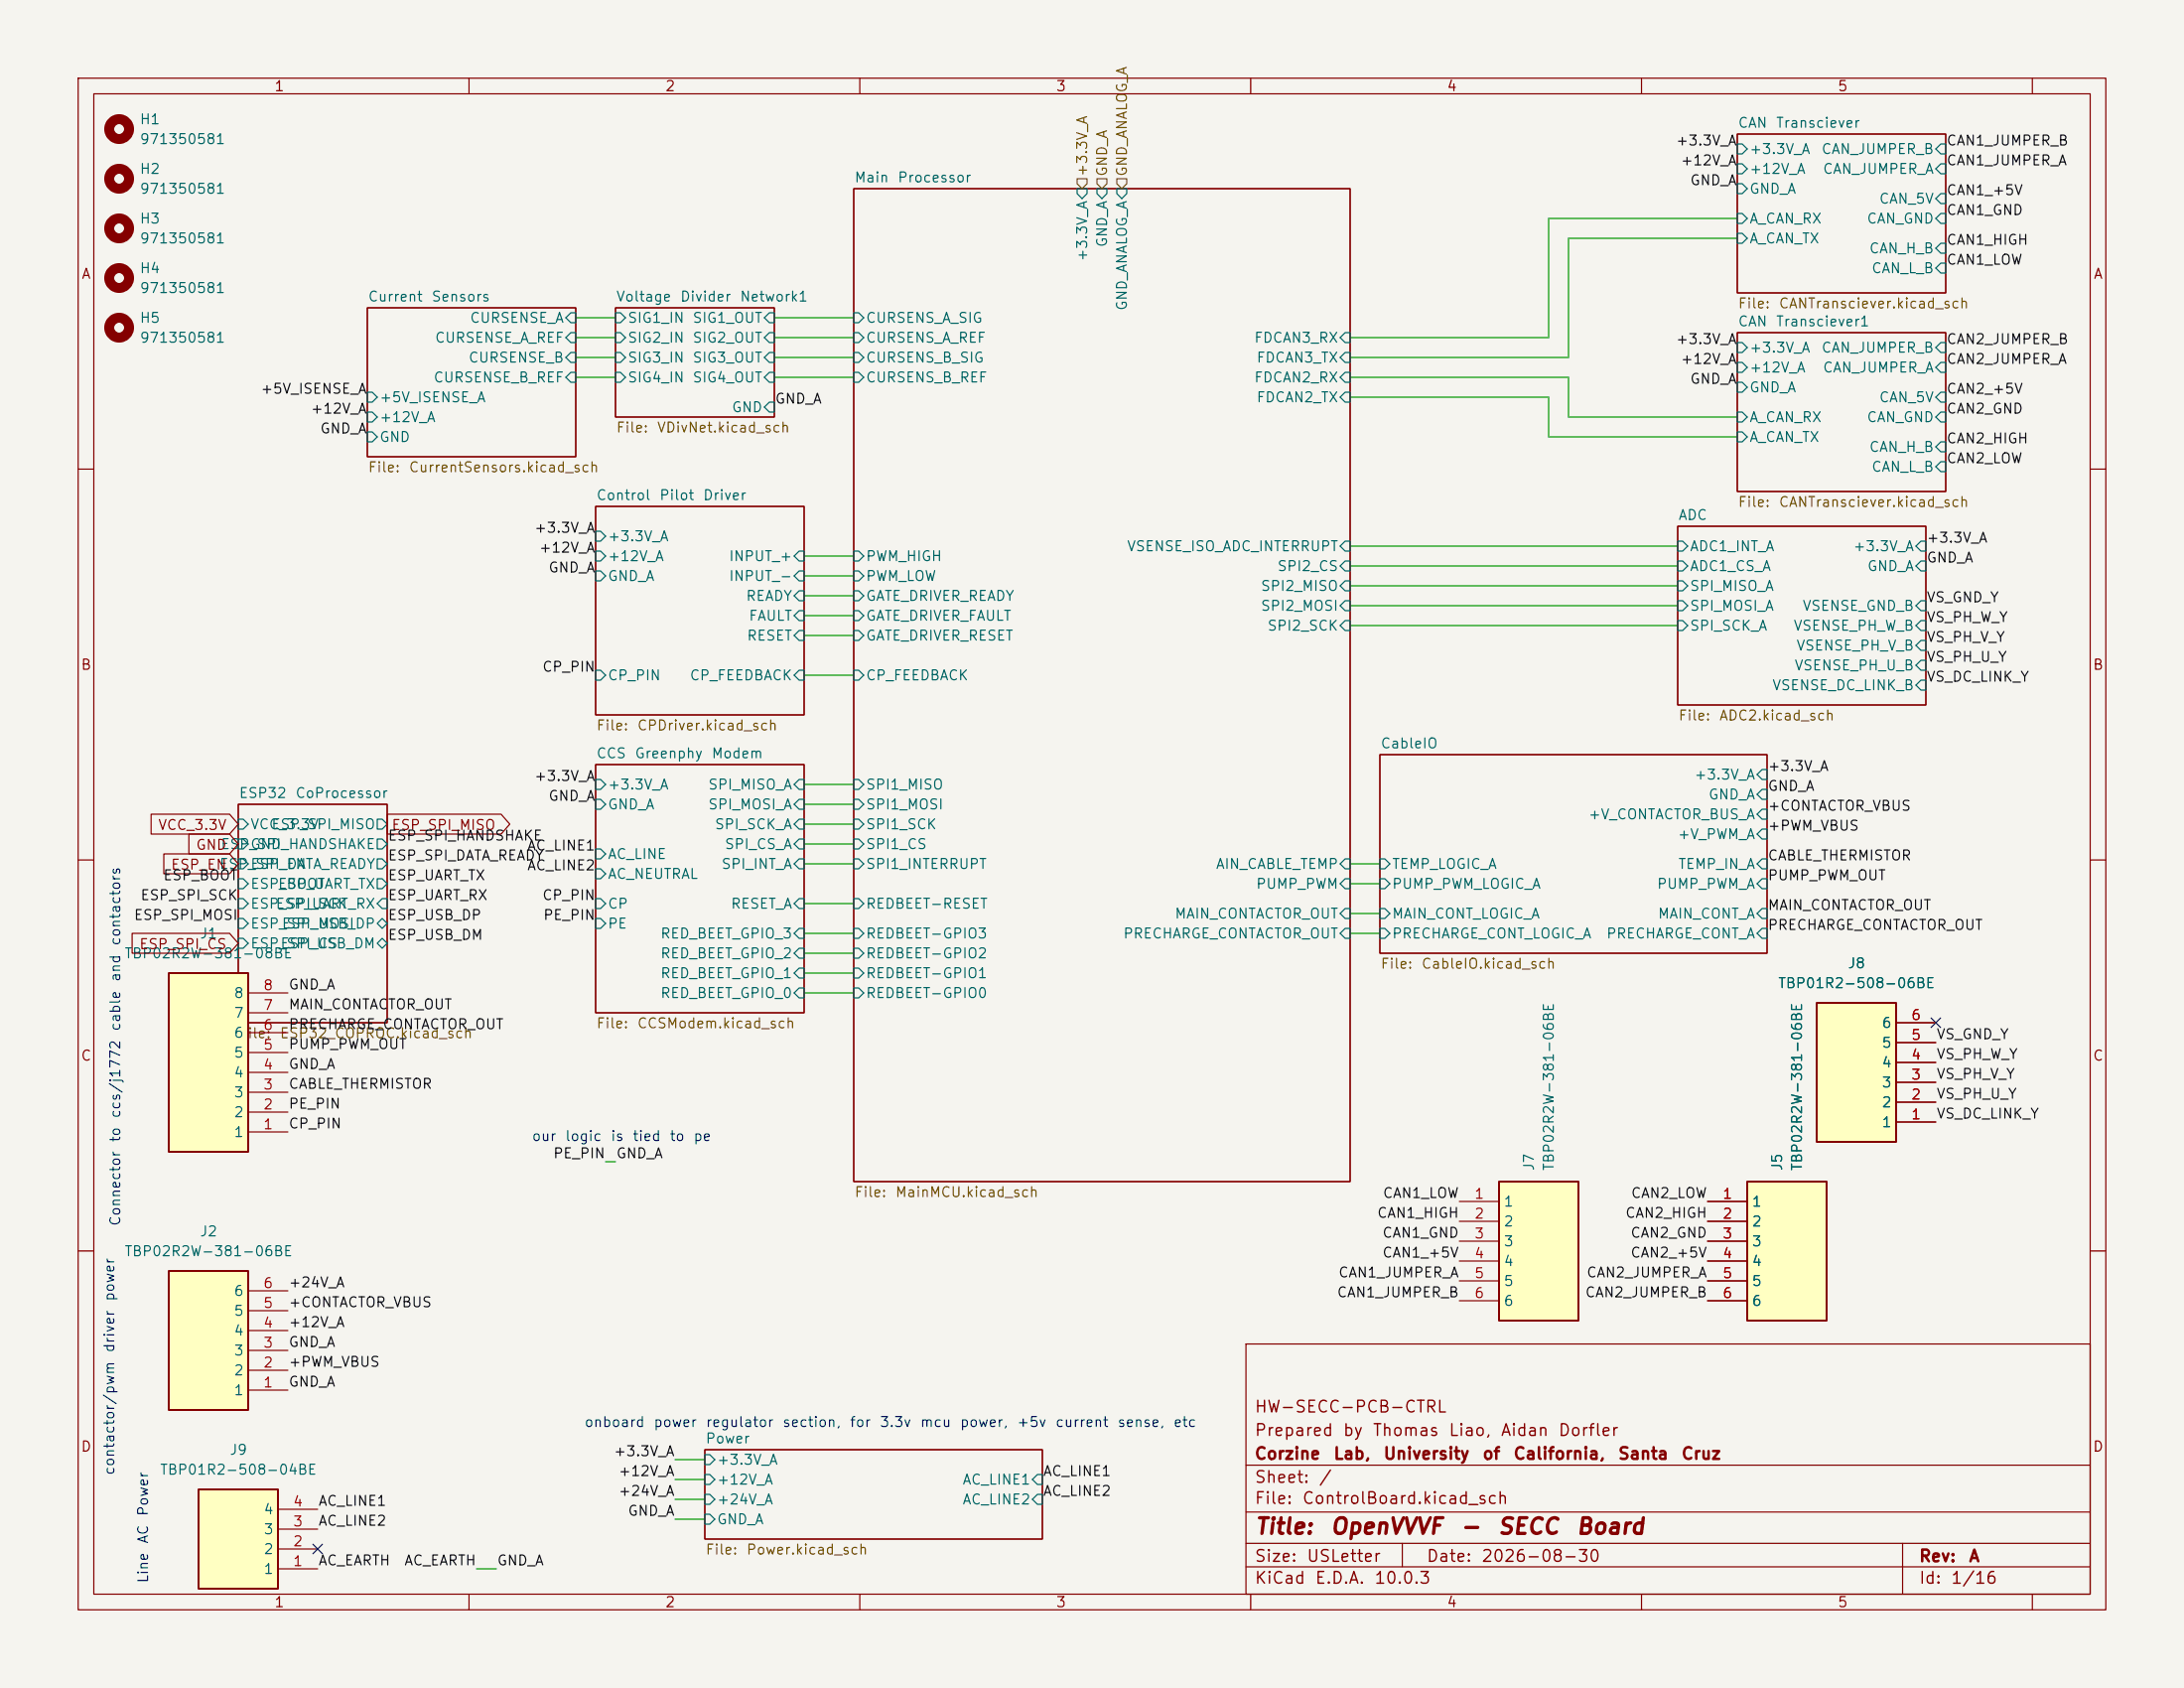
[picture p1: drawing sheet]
<svg xmlns="http://www.w3.org/2000/svg" width="279mm" height="216mm" viewBox="0 0 279 216" stroke-linecap="round" stroke-linejoin="round" font-family="sans-serif">
<path d="M0 0h279.4v215.9h-279.4z" fill="#f5f4ef" stroke="#f5f4ef" stroke-width=".13"/>
<g fill="none" stroke="#840000" stroke-width=".15">
<path d="M10 10h259.4v195.9h-259.4zM12 12h255.4v191.9h-255.4zM60 10v2M110 10v2M160 10v2M210 10v2M222.2 17.1h26.7v20.4h-26.7zM260 10v2M47 39.4h26.7v19h-26.7zM78.7 39.4h20.4v13.9h-20.4zM109.2 24.1h63.5v127h-63.5zM222.2 42.5h26.7v20.4h-26.7z"/>
<path d="M10 60h2M76.2 64.8h26.7v26.6h-26.7zM214.6 67.3h31.8v22.9h-31.8zM267.4 60h2M76.2 97.8h26.7v31.7h-26.7zM176.5 96.5h49.6v25.4h-49.6zM10 110h2M30.5 102.9h19v27.9h-19zM267.4 110h2M10 160h2M159.4 171.9h108v32h-108zM267.4 160h2"/>
<path d="M90.2 185.4h43.1v11.5h-43.1zM159.4 197.4h108M159.4 193.4h108M159.4 187.4h108M179.4 197.4v3M243.4 197.4v6.5M60 203.9v2M110 203.9v2M159.4 200.4h108M160 203.9v2M210 203.9v2M260 203.9v2"/>
</g>
<g fill="none" stroke="#006464" stroke-width=".15">
<path d="M222.2 18.4h.7l.6 .7-.6 .6h-.7zM247.6 19.1l.7-.7h.6v1.3h-.6zM137.8 24.1h1.3v.7l-.7 .6-.6-.6zM140.3 24.1h1.3v.7l-.6 .6-.7-.6zM142.9 24.1h1.2v.7l-.6 .6-.6-.6zM222.2 21h.7l.6 .6-.6 .6h-.7zM222.2 23.5h.7l.6 .6-.6 .7h-.7zM222.2 27.3h.7l.6 .6-.6 .7h-.7zM222.2 29.8h.7l.6 .7-.6 .6h-.7zM247.6 31.8l.7-.7h.6v1.3h-.6zM247.6 21.6l.7-.6h.6v1.2h-.6zM247.6 34.3l.7-.6h.6v1.2h-.6z"/>
<path d="M248.3 24.8h.6v1.2h-.6l-.7-.6zM248.3 27.3h.6v1.3h-.6l-.7-.7zM47 55.2h.6l.7 .7-.7 .6h-.6zM47 52.7h.6l.7 .6-.7 .7h-.6zM47 50.2h.6l.7 .6-.7 .6h-.6zM73 40h.7v1.3h-.7l-.6-.7zM73 42.5h.7v1.3h-.7l-.6-.6zM73 45.1h.7v1.3h-.7l-.6-.7zM73 47.6h.7v1.3h-.7l-.6-.6zM78.7 40h.7l.6 .6-.6 .7h-.7zM78.7 42.5h.7l.6 .7-.6 .6h-.7zM78.7 45.1h.7l.6 .6-.6 .7h-.7z"/>
<path d="M78.7 47.6h.7l.6 .7-.6 .6h-.7zM97.8 52.1l.6-.7h.7v1.3h-.7zM97.8 45.7l.6-.6h.7v1.3h-.7zM98.4 40h.7v1.3h-.7l-.6-.7zM98.4 42.5h.7v1.3h-.7l-.6-.6zM98.4 47.6h.7v1.3h-.7l-.6-.6zM109.2 42.5h.7l.6 .7-.6 .6h-.7zM109.2 40h.7l.6 .6-.6 .7h-.7zM109.2 47.6h.7l.6 .7-.6 .6h-.7zM109.2 45.1h.7l.6 .6-.6 .7h-.7zM172.1 47.6h.6v1.3h-.6l-.7-.6zM172.1 50.2h.6v1.2h-.6l-.7-.6z"/>
<path d="M172.1 42.5h.6v1.3h-.6l-.7-.6zM172.1 45.1h.6v1.3h-.6l-.7-.7zM222.2 43.8h.7l.6 .7-.6 .6h-.7zM222.2 46.4h.7l.6 .6-.6 .6h-.7zM222.2 48.9h.7l.6 .6-.6 .7h-.7zM222.2 52.7h.7l.6 .6-.6 .7h-.7zM222.2 55.2h.7l.6 .7-.6 .6h-.7zM247.6 53.3l.7-.6h.6v1.3h-.6zM247.6 57.2l.7-.7h.6v1.3h-.6zM247.6 44.5l.7-.7h.6v1.3h-.6zM248.3 50.2h.6v1.2h-.6l-.7-.6zM248.3 46.4h.6v1.2h-.6l-.7-.6z"/>
<path d="M248.3 59.1h.6v1.2h-.6l-.7-.6zM76.2 67.9h.6l.7 .7-.7 .6h-.6zM76.2 70.5h.6l.7 .6-.7 .7h-.6zM76.2 73h.6l.7 .7-.7 .6h-.6zM101.6 71.1l.6-.6h.7v1.3h-.7zM101.6 76.2l.6-.6h.7v1.2h-.7zM102.2 78.1h.7v1.3h-.7l-.6-.7zM102.2 73h.7v1.3h-.7l-.6-.6zM109.2 78.1h.7l.6 .6-.6 .7h-.7zM109.2 75.6h.7l.6 .6-.6 .6h-.7zM109.2 70.5h.7l.6 .6-.6 .7h-.7zM109.2 73h.7l.6 .7-.6 .6h-.7z"/>
<path d="M172.1 74.3h.6v1.3h-.6l-.7-.7zM172.1 76.8h.6v1.3h-.6l-.7-.6zM172.1 79.4h.6v1.2h-.6l-.7-.6zM172.1 69.2h.6v1.3h-.6l-.7-.6zM172.1 71.8h.6v1.2h-.6l-.7-.6zM214.6 79.4h.7l.6 .6-.6 .6h-.7zM214.6 71.8h.7l.6 .6-.6 .6h-.7zM214.6 69.2h.7l.6 .7-.6 .6h-.7zM214.6 74.3h.7l.6 .6-.6 .7h-.7zM214.6 76.8h.7l.6 .7-.6 .6h-.7zM245.7 69.2h.7v1.3h-.7l-.6-.6zM245.7 71.8h.7v1.2h-.7l-.6-.6z"/>
<path d="M245.7 76.8h.7v1.3h-.7l-.6-.6zM245.7 79.4h.7v1.2h-.7l-.6-.6zM76.2 99.7h.6l.7 .6-.7 .7h-.6zM76.2 85.7h.6l.7 .7-.7 .6h-.6zM102.2 85.7h.7v1.3h-.7l-.6-.6zM102.2 80.6h.7v1.3h-.7l-.6-.6zM109.2 80.6h.7l.6 .7-.6 .6h-.7zM109.2 85.7h.7l.6 .7-.6 .6h-.7zM109.2 99.7h.7l.6 .6-.6 .7h-.7zM225.4 98.4h.7v1.3h-.7l-.6-.6zM245.7 87h.7v1.3h-.7l-.6-.7zM245.7 84.5h.7v1.2h-.7l-.6-.6z"/>
<path d="M245.7 81.9h.7v1.3h-.7l-.6-.6zM30.5 104.8h.6l.6 .6-.6 .6h-.6zM30.5 107.3h.6l.6 .7-.6 .6h-.6zM30.5 109.9h.6l.6 .6-.6 .6h-.6zM30.5 112.4h.6l.6 .6-.6 .7h-.6zM30.5 114.9h.6l.6 .7-.6 .6h-.6zM30.5 117.5h.6l.6 .6-.6 .6h-.6zM48.3 104.8h.6l.6 .6-.6 .6h-.6zM48.3 107.3h.6l.6 .7-.6 .6h-.6zM48.3 109.9h.6l.6 .6-.6 .6h-.6zM48.3 112.4h.6l.6 .6-.6 .7h-.6zM48.3 118.1l.6-.6 .6 .6-.6 .6z"/>
<path d="M48.9 114.9h.6v1.3h-.6l-.6-.6zM76.2 108.6h.6l.7 .6-.7 .7h-.6zM76.2 111.1h.6l.7 .7-.7 .6h-.6zM76.2 114.9h.6l.7 .7-.7 .6h-.6zM76.2 102.2h.6l.7 .7-.7 .6h-.6zM76.2 117.5h.6l.7 .6-.7 .6h-.6zM101.6 110.5l.6-.6h.7v1.2h-.7zM101.6 100.3l.6-.6h.7v1.3h-.7zM102.2 118.7h.7v1.3h-.7l-.6-.6zM102.2 114.9h.7v1.3h-.7l-.6-.6zM102.2 107.3h.7v1.3h-.7l-.6-.6zM102.2 102.2h.7v1.3h-.7l-.6-.6z"/>
<path d="M102.2 104.8h.7v1.2h-.7l-.6-.6zM109.2 102.2h.7l.6 .7-.6 .6h-.7zM109.2 104.8h.7l.6 .6-.6 .6h-.7zM109.2 107.3h.7l.6 .7-.6 .6h-.7zM109.2 109.9h.7l.6 .6-.6 .6h-.7zM109.2 118.7h.7l.6 .7-.6 .6h-.7zM109.2 114.9h.7l.6 .7-.6 .6h-.7zM172.1 109.9h.6v1.2h-.6l-.7-.6zM172.1 116.2h.6v1.3h-.6l-.7-.7zM172.1 118.7h.6v1.3h-.6l-.7-.6zM172.1 112.4h.6v1.3h-.6l-.7-.7zM176.5 116.2h.7l.6 .6-.6 .7h-.7z"/>
<path d="M176.5 118.7h.7l.6 .7-.6 .6h-.7zM176.5 112.4h.7l.6 .6-.6 .7h-.7zM176.5 109.9h.7l.6 .6-.6 .6h-.7zM225.4 103.5h.7v1.3h-.7l-.6-.7zM225.4 106h.7v1.3h-.7l-.6-.6zM225.4 101h.7v1.2h-.7l-.6-.6zM225.4 116.2h.7v1.3h-.7l-.6-.7zM225.4 118.7h.7v1.3h-.7l-.6-.6zM225.4 112.4h.7v1.3h-.7l-.6-.7zM225.4 109.9h.7v1.2h-.7l-.6-.6zM30.5 120h.6l.6 .7-.6 .6h-.6zM48.3 120.7l.6-.7 .6 .7-.6 .6z"/>
<path d="M101.6 121.9l.6-.6h.7v1.3h-.7zM102.2 126.4h.7v1.2h-.7l-.6-.6zM102.2 123.8h.7v1.3h-.7l-.6-.6zM109.2 126.4h.7l.6 .6-.6 .6h-.7zM109.2 123.8h.7l.6 .7-.6 .6h-.7zM109.2 121.3h.7l.6 .6-.6 .7h-.7zM90.2 193.7h.6l.6 .6-.6 .6h-.6zM90.2 186.1h.6l.6 .6-.6 .6h-.6zM90.2 188.6h.6l.6 .6-.6 .7h-.6zM90.2 191.1h.6l.6 .7-.6 .6h-.6zM132.7 188.6h.6v1.3h-.6l-.6-.7zM132.7 191.1h.6v1.3h-.6l-.6-.6z"/>
</g>
<circle cx="15.2" cy="41.9" r="1.27" fill="none" stroke="#840000" stroke-width="1.3"/>
<path d="M191.8 151.1h10.1v17.8h-10.1z" fill="#ffffc2"/>
<path d="M191.8 151.1h10.1v17.8h-10.1z" fill="none" stroke="#840000" stroke-width=".25"/>
<path d="M186.7 153.7h5.1M186.7 156.2h5.1M186.7 158.8h5.1M186.7 161.3h5.1M186.7 163.8h5.1M186.7 166.4h5.1" fill="none" stroke="#840000" stroke-width=".15"/>
<path d="M223.5 151.1h10.2v17.8h-10.2z" fill="#ffffc2"/>
<path d="M223.5 151.1h10.2v17.8h-10.2z" fill="none" stroke="#840000" stroke-width=".25"/>
<path d="M218.4 153.7h5.1M218.4 156.2h5.1M218.4 158.8h5.1M218.4 161.3h5.1M218.4 163.8h5.1M218.4 166.4h5.1" fill="none" stroke="#840000" stroke-width=".15"/>
<path d="M21.6 124.5h10.1v22.8h-10.1z" fill="#ffffc2"/>
<path d="M21.6 124.5h10.1v22.8h-10.1z" fill="none" stroke="#840000" stroke-width=".25"/>
<path d="M31.7 139.7h5.1M31.7 137.2h5.1M31.7 134.6h5.1M31.7 132.1h5.1M31.7 129.5h5.1M31.7 127h5.1M31.7 144.8h5.1M31.7 142.2h5.1" fill="none" stroke="#840000" stroke-width=".15"/>
<path d="M232.4 128.3h10.2v17.8h-10.2z" fill="#ffffc2"/>
<path d="M232.4 128.3h10.2v17.8h-10.2z" fill="none" stroke="#840000" stroke-width=".25"/>
<path d="M242.6 138.4h5M242.6 135.9h5M242.6 133.4h5M242.6 130.8h5M242.6 143.5h5M242.6 141h5" fill="none" stroke="#840000" stroke-width=".15"/>
<g fill="none" stroke="#840000" stroke-width="1.3">
<circle cx="15.2" cy="16.5" r="1.27"/>
<circle cx="15.2" cy="29.2" r="1.27"/>
<circle cx="15.2" cy="22.9" r="1.27"/>
<circle cx="15.2" cy="35.6" r="1.27"/>
</g>
<path d="M25.4 190.5h10.2v12.7h-10.2z" fill="#ffffc2"/>
<path d="M25.4 190.5h10.2v12.7h-10.2z" fill="none" stroke="#840000" stroke-width=".25"/>
<path d="M35.6 198.1h5M35.6 195.6h5M35.6 193h5M35.6 200.7h5" fill="none" stroke="#840000" stroke-width=".15"/>
<path d="M21.6 162.6h10.1v17.7h-10.1z" fill="#ffffc2"/>
<path d="M21.6 162.6h10.1v17.7h-10.1z" fill="none" stroke="#840000" stroke-width=".25"/>
<g fill="none" stroke="#840000" stroke-width=".15">
<path d="M16.9 119.4h12.5l1.1 1.3-1.1 1.2h-12.5zM19.3 104.1h10.1l1.1 1.3-1.1 1.3h-10.1zM21 109.2h8.4l1.1 1.3-1.1 1.3h-8.4zM24.2 106.7h5.2l1.1 1.3-1.1 1.2h-5.2zM49.5 104.1h14.6l1.1 1.3-1.1 1.3h-14.6zM242.6 138.4h5M242.6 135.9h5M242.6 133.4h5M242.6 130.8h5M218.4 153.7h5.1M218.4 156.2h5.1M218.4 158.8h5.1"/>
<path d="M242.6 143.5h5M242.6 141h5M31.7 177.8h5.1M31.7 175.3h5.1M31.7 172.7h5.1M31.7 170.2h5.1M31.7 167.6h5.1M31.7 165.1h5.1M218.4 161.3h5.1M218.4 163.8h5.1M218.4 166.4h5.1"/>
</g>
<path d="M137.8 22.9h1.3v.6l-.7 .6-.6-.6zM140.3 22.9h1.3v.6l-.6 .6-.7-.6zM142.9 22.9h1.2v.6l-.6 .6-.6-.6z" fill="none" stroke="#725600" stroke-width=".15"/>
<g fill="none" stroke="#009600" stroke-width=".15">
<path d="M222.2 30.5h-21.5v15.2h-28M222.2 27.9h-24.1v15.3h-25.4M73.7 40.6h5M73.7 45.7h5M73.7 43.2h5M73.7 48.3h5M99.1 40.6h10.1M99.1 45.7h10.1M99.1 43.2h10.1M99.1 48.3h10.1M172.7 48.3h28v5h21.5M172.7 50.8h25.4v5.1h24.1"/>
<path d="M102.9 71.1h6.3M102.9 73.7h6.3M102.9 76.2h6.3M102.9 78.7h6.3M172.7 74.9h41.9M172.7 77.5h41.9M172.7 69.9h41.9M172.7 72.4h41.9M102.9 81.3h6.3M102.9 86.4h6.3M172.7 80h41.9M102.9 105.4h6.3"/>
<path d="M102.9 108h6.3M102.9 102.9h6.3M102.9 119.4h6.3M102.9 110.5h6.3M102.9 115.6h6.3M102.9 100.3h6.3M172.7 119.4h3.8M172.7 116.8h3.8M172.7 110.5h3.8M172.7 113h3.8M102.9 127h6.3M102.9 121.9h6.3"/>
<path d="M102.9 124.5h6.3M77.5 148.6h1.2M86.4 194.3h3.8M86.4 189.2h3.8M86.4 191.8h3.8M86.4 186.7h3.8M61 200.7h2.5"/>
</g>
<path d="M247 130.2l1.3 1.2M248.3 130.2l-1.3 1.2M40 197.5l1.2 1.2M41.2 197.5l-1.2 1.2" fill="none" stroke="#000084" stroke-width=".15"/>
<g font-size="2" fill="#840000">
<text x="160.4" y="196.7">Title:</text>
<text x="170.1" y="196.7">OpenVVVF</text>
<text x="186.7" y="196.7">-</text>
<text x="191.5" y="196.7">SECC</text>
<text x="201.5" y="196.7">Board</text>
</g>
<g font-size="1.5" fill="#840000">
<text x="160.4" y="184">Prepared</text>
<text x="160.4" y="181">HW-SECC-PCB-CTRL</text>
<text x="171.7" y="184">by</text>
<text x="175.5" y="184">Thomas</text>
<text x="185.2" y="184">Liao,</text>
<text x="191.9" y="184">Aidan</text>
<text x="199.3" y="184">Dorfler</text>
<text x="160.4" y="190">Sheet:</text>
<text x="160.4" y="187">Corzine</text>
<text x="168.6" y="190">/</text>
<text x="170.5" y="187">Lab,</text>
<text x="176.9" y="187">University</text>
<text x="189.6" y="187">of</text>
<text x="193.5" y="187">California,</text>
<text x="206.9" y="187">Santa</text>
<text x="215" y="187">Cruz</text>
<text x="160.4" y="192.7">File:</text>
<text x="166.5" y="192.7">ControlBoard.kicad_sch</text>
<text x="160.4" y="202.9">KiCad</text>
<text x="160.4" y="200.1">Size:</text>
<text x="167.1" y="200.1">USLetter</text>
<text x="168.1" y="202.9">E.D.A.</text>
<text x="175.7" y="202.9">10.0.3</text>
<text x="182.4" y="200.1">Date:</text>
<text x="189.4" y="200.1">2026-08-30</text>
<text x="245.4" y="200.1">Rev:</text>
<text x="245.4" y="202.9">Id:</text>
<text x="249.5" y="202.9">1/16</text>
<text x="251.8" y="200.1">A</text>
</g>
<g font-size="1.3" fill="#840000">
<text x="35" y="12">1</text>
<text x="85" y="12">2</text>
<text x="135" y="12">3</text>
<text x="185" y="12">4</text>
<text x="235" y="12">5</text>
<text x="10.3" y="36">A</text>
<text x="267.7" y="36">A</text>
<text x="10.3" y="86">B</text>
<text x="267.7" y="86">B</text>
<text x="20.1" y="106.5">VCC_3.3V</text>
<text x="50" y="106.5">ESP_SPI_MISO</text>
<text x="21.8" y="111.6">ESP_EN</text>
<text x="25" y="109">GND</text>
<text x="17.7" y="121.7">ESP_SPI_CS</text>
<text x="10.3" y="136">C</text>
<text x="267.7" y="136">C</text>
<text x="10.3" y="186">D</text>
<text x="267.7" y="186">D</text>
<text x="35" y="205.9">1</text>
<text x="85" y="205.9">2</text>
<text x="135" y="205.9">3</text>
<text x="185" y="205.9">4</text>
<text x="235" y="205.9">5</text>
</g>
<g font-size="1.3" fill="#006464">
<text x="17.8" y="16.2">H1</text>
<text x="222.2" y="16.7">CAN</text>
<text x="227.1" y="16.7">Transciever</text>
<text x="17.8" y="18.8">971350581</text>
<text x="17.8" y="22.6">H2</text>
<text x="109.2" y="23.6">Main</text>
<text x="114.7" y="23.6">Processor</text>
<text x="223.7" y="20">+3.3V_A</text>
<text x="223.7" y="22.6">+12V_A</text>
<text x="232.9" y="20">CAN_JUMPER_B</text>
<text x="233.1" y="22.6">CAN_JUMPER_A</text>
<text x="17.8" y="25.1">971350581</text>
<text x="17.8" y="28.9">H3</text>
<text x="223.7" y="25.1">GND_A</text>
<text x="223.7" y="28.9">A_CAN_RX</text>
<text x="238.7" y="28.9">CAN_GND</text>
<text x="240.3" y="26.4">CAN_5V</text>
<text x="17.8" y="31.5">971350581</text>
<text x="17.8" y="35.3">H4</text>
<text x="139.4" y="33.5" transform="rotate(-90 139.4 33.5)">+3.3V_A</text>
<text x="141.9" y="31.7" transform="rotate(-90 141.9 31.7)">GND_A</text>
<text x="223.7" y="31.5">A_CAN_TX</text>
<text x="239" y="32.7">CAN_H_B</text>
<text x="239.3" y="35.3">CAN_L_B</text>
<text x="17.8" y="37.8">971350581</text>
<text x="17.8" y="41.6">H5</text>
<text x="47" y="38.9">Current</text>
<text x="55.1" y="38.9">Sensors</text>
<text x="60" y="41.6">CURSENSE_A</text>
<text x="78.7" y="38.9">Voltage</text>
<text x="80.2" y="41.6">SIG1_IN</text>
<text x="86.9" y="38.9">Divider</text>
<text x="88.5" y="41.6">SIG1_OUT</text>
<text x="94.6" y="38.9">Network1</text>
<text x="110.7" y="41.6">CURSENS_A_SIG</text>
<text x="144.5" y="39.8" transform="rotate(-90 144.5 39.8)">GND_ANALOG_A</text>
<text x="17.8" y="44.2">971350581</text>
<text x="55.5" y="44.2">CURSENSE_A_REF</text>
<text x="59.8" y="46.7">CURSENSE_B</text>
<text x="80.2" y="44.2">SIG2_IN</text>
<text x="80.2" y="46.7">SIG3_IN</text>
<text x="88.5" y="44.2">SIG2_OUT</text>
<text x="88.5" y="46.7">SIG3_OUT</text>
<text x="110.7" y="44.2">CURSENS_A_REF</text>
<text x="110.7" y="46.7">CURSENS_B_SIG</text>
<text x="160.4" y="44.2">FDCAN3_RX</text>
<text x="160.7" y="46.7">FDCAN3_TX</text>
<text x="222.2" y="42.1">CAN</text>
<text x="223.7" y="45.4">+3.3V_A</text>
<text x="223.7" y="48">+12V_A</text>
<text x="227.1" y="42.1">Transciever1</text>
<text x="232.9" y="45.4">CAN_JUMPER_B</text>
<text x="233.1" y="48">CAN_JUMPER_A</text>
<text x="48.5" y="51.8">+5V_ISENSE_A</text>
<text x="55.4" y="49.2">CURSENSE_B_REF</text>
<text x="80.2" y="49.2">SIG4_IN</text>
<text x="88.5" y="49.2">SIG4_OUT</text>
<text x="93.5" y="53">GND</text>
<text x="110.7" y="49.2">CURSENS_B_REF</text>
<text x="160.4" y="49.2">FDCAN2_RX</text>
<text x="160.7" y="51.8">FDCAN2_TX</text>
<text x="223.7" y="50.5">GND_A</text>
<text x="240.3" y="51.8">CAN_5V</text>
<text x="48.5" y="56.9">GND</text>
<text x="48.5" y="54.3">+12V_A</text>
<text x="223.7" y="54.3">A_CAN_RX</text>
<text x="223.7" y="56.9">A_CAN_TX</text>
<text x="238.7" y="54.3">CAN_GND</text>
<text x="239" y="58.1">CAN_H_B</text>
<text x="76.2" y="64.3">Control</text>
<text x="84.3" y="64.3">Pilot</text>
<text x="89.9" y="64.3">Driver</text>
<text x="239.3" y="60.7">CAN_L_B</text>
<text x="77.7" y="69.6">+3.3V_A</text>
<text x="144.1" y="70.8">VSENSE_ISO_ADC_INTERRUPT</text>
<text x="214.6" y="66.8">ADC</text>
<text x="216.1" y="70.8">ADC1_INT_A</text>
<text x="237" y="70.8">+3.3V_A</text>
<text x="77.7" y="72.1">+12V_A</text>
<text x="77.7" y="74.6">GND_A</text>
<text x="93.2" y="72.1">INPUT_+</text>
<text x="93.2" y="74.6">INPUT_-</text>
<text x="95.3" y="77.2">READY</text>
<text x="110.7" y="77.2">GATE_DRIVER_READY</text>
<text x="110.7" y="72.1">PWM_HIGH</text>
<text x="110.7" y="74.6">PWM_LOW</text>
<text x="161.2" y="75.9">SPI2_MISO</text>
<text x="163.3" y="73.4">SPI2_CS</text>
<text x="216.1" y="73.4">ADC1_CS_A</text>
<text x="216.1" y="75.9">SPI_MISO_A</text>
<text x="238.8" y="73.4">GND_A</text>
<text x="95.5" y="82.3">RESET</text>
<text x="95.7" y="79.7">FAULT</text>
<text x="110.7" y="79.7">GATE_DRIVER_FAULT</text>
<text x="110.7" y="82.3">GATE_DRIVER_RESET</text>
<text x="161.2" y="78.4">SPI2_MOSI</text>
<text x="162" y="81">SPI2_SCK</text>
<text x="216.1" y="81">SPI_SCK_A</text>
<text x="216.1" y="78.4">SPI_MOSI_A</text>
<text x="229.4" y="81">VSENSE_PH_W_B</text>
<text x="229.7" y="83.5">VSENSE_PH_V_B</text>
<text x="230.5" y="78.4">VSENSE_GND_B</text>
<text x="77.7" y="87.3">CP_PIN</text>
<text x="88.1" y="87.3">CP_FEEDBACK</text>
<text x="110.7" y="87.3">CP_FEEDBACK</text>
<text x="226.6" y="88.6">VSENSE_DC_LINK_B</text>
<text x="229.5" y="86.1">VSENSE_PH_U_B</text>
<text x="76.2" y="97.3">CCS</text>
<text x="77.7" y="101.3">+3.3V_A</text>
<text x="81.1" y="97.3">Greenphy</text>
<text x="90.5" y="101.3">SPI_MISO_A</text>
<text x="90.9" y="97.3">Modem</text>
<text x="110.7" y="101.3">SPI1_MISO</text>
<text x="176.5" y="96">CableIO</text>
<text x="216.7" y="100">+3.3V_A</text>
<text x="30.5" y="102.4">ESP32</text>
<text x="31.9" y="106.4">VCC_3.3V</text>
<text x="34.6" y="106.4">ESP_SPI_MISO</text>
<text x="37.7" y="102.4">CoProcessor</text>
<text x="77.7" y="103.8">GND_A</text>
<text x="90.5" y="103.8">SPI_MOSI_A</text>
<text x="91.3" y="106.4">SPI_SCK_A</text>
<text x="110.7" y="103.8">SPI1_MOSI</text>
<text x="110.7" y="106.4">SPI1_SCK</text>
<text x="203.1" y="105.1">+V_CONTACTOR_BUS_A</text>
<text x="214.5" y="107.7">+V_PWM_A</text>
<text x="218.5" y="102.6">GND_A</text>
<text x="28" y="111.5">ESP_SPI_DATA_READY</text>
<text x="28.2" y="108.9">ESP_SPI_HANDSHAKE</text>
<text x="31.9" y="108.9">GND</text>
<text x="31.9" y="111.5">ESP_EN</text>
<text x="77.7" y="110.2">AC_LINE</text>
<text x="77.7" y="112.7">AC_NEUTRAL</text>
<text x="92.2" y="111.5">SPI_INT_A</text>
<text x="92.6" y="108.9">SPI_CS_A</text>
<text x="110.7" y="108.9">SPI1_CS</text>
<text x="110.7" y="111.5">SPI1_INTERRUPT</text>
<text x="155.5" y="111.5">AIN_CABLE_TEMP</text>
<text x="178" y="111.5">TEMP_LOGIC_A</text>
<text x="214.6" y="111.5">TEMP_IN_A</text>
<text x="31.9" y="114">ESP_BOOT</text>
<text x="31.9" y="116.5">ESP_SPI_SCK</text>
<text x="31.9" y="119.1">ESP_SPI_MOSI</text>
<text x="35.2" y="116.5">ESP_UART_RX</text>
<text x="35.5" y="114">ESP_UART_TX</text>
<text x="36" y="119.1">ESP_USB_DP</text>
<text x="77.7" y="116.5">CP</text>
<text x="77.7" y="119.1">PE</text>
<text x="93.4" y="116.5">RESET_A</text>
<text x="110.7" y="116.5">REDBEET-RESET</text>
<text x="150.2" y="117.8">MAIN_CONTACTOR_OUT</text>
<text x="160.6" y="114">PUMP_PWM</text>
<text x="178" y="117.8">MAIN_CONT_LOGIC_A</text>
<text x="178" y="114">PUMP_PWM_LOGIC_A</text>
<text x="211.9" y="114">PUMP_PWM_A</text>
<text x="212" y="117.8">MAIN_CONT_A</text>
<text x="15.8" y="122.9">TBP02R2W-381-08BE</text>
<text x="25.5" y="120.4">J1</text>
<text x="31.9" y="121.6">ESP_SPI_CS</text>
<text x="35.8" y="121.6">ESP_USB_DM</text>
<text x="84.4" y="125.4">RED_BEET_GPIO_1</text>
<text x="84.4" y="122.9">RED_BEET_GPIO_2</text>
<text x="84.4" y="120.4">RED_BEET_GPIO_3</text>
<text x="110.7" y="125.4">REDBEET-GPIO1</text>
<text x="110.7" y="122.9">REDBEET-GPIO2</text>
<text x="110.7" y="120.4">REDBEET-GPIO3</text>
<text x="143.6" y="120.4">PRECHARGE_CONTACTOR_OUT</text>
<text x="178" y="120.4">PRECHARGE_CONT_LOGIC_A</text>
<text x="205.4" y="120.4">PRECHARGE_CONT_A</text>
<text x="236.3" y="124.2">J8</text>
<text x="29.8" y="130.5">7</text>
<text x="29.8" y="128">8</text>
<text x="84.4" y="128">RED_BEET_GPIO_0</text>
<text x="110.7" y="128">REDBEET-GPIO0</text>
<text x="227.4" y="126.7">TBP01R2-508-06BE</text>
<text x="240.6" y="131.8">6</text>
<text x="29.8" y="135.6">5</text>
<text x="29.8" y="133.1">6</text>
<text x="240.6" y="136.9">4</text>
<text x="240.6" y="134.3">5</text>
<text x="29.8" y="143.2">2</text>
<text x="29.8" y="140.7">3</text>
<text x="29.8" y="138.1">4</text>
<text x="240.6" y="141.9">2</text>
<text x="240.6" y="139.4">3</text>
<text x="29.8" y="145.8">1</text>
<text x="196.6" y="149.9" transform="rotate(-90 196.6 149.9)">J7</text>
<text x="199.1" y="149.9" transform="rotate(-90 199.1 149.9)">TBP02R2W-381-06BE</text>
<text x="228.3" y="149.9" transform="rotate(-90 228.3 149.9)">J5</text>
<text x="230.8" y="149.9" transform="rotate(-90 230.8 149.9)">TBP02R2W-381-06BE</text>
<text x="240.6" y="144.5">1</text>
<text x="192.3" y="154.6">1</text>
<text x="224" y="154.6">1</text>
<text x="15.8" y="161">TBP02R2W-381-06BE</text>
<text x="25.5" y="158.5">J2</text>
<text x="192.3" y="157.2">2</text>
<text x="192.3" y="159.7">3</text>
<text x="224" y="157.2">2</text>
<text x="224" y="159.7">3</text>
<text x="29.8" y="166.1">6</text>
<text x="192.3" y="162.3">4</text>
<text x="192.3" y="164.8">5</text>
<text x="192.3" y="167.3">6</text>
<text x="224" y="162.3">4</text>
<text x="224" y="164.8">5</text>
<text x="224" y="167.3">6</text>
<text x="29.8" y="173.7">3</text>
<text x="29.8" y="171.2">4</text>
<text x="29.8" y="168.6">5</text>
<text x="29.8" y="178.8">1</text>
<text x="29.8" y="176.2">2</text>
<text x="90.2" y="184.9">Power</text>
<text x="20.4" y="188.9">TBP01R2-508-04BE</text>
<text x="29.3" y="186.4">J9</text>
<text x="91.6" y="187.7">+3.3V_A</text>
<text x="91.6" y="190.2">+12V_A</text>
<text x="123" y="190.2">AC_LINE1</text>
<text x="33.6" y="196.6">3</text>
<text x="33.6" y="194">4</text>
<text x="91.6" y="195.3">GND_A</text>
<text x="91.6" y="192.7">+24V_A</text>
<text x="123" y="192.7">AC_LINE2</text>
<text x="33.6" y="201.6">1</text>
<text x="33.6" y="199.1">2</text>
</g>
<g font-size="1.3" fill="#725600">
<text x="139.4" y="22.7" transform="rotate(-90 139.4 22.7)">+3.3V_A</text>
<text x="141.9" y="22.7" transform="rotate(-90 141.9 22.7)">GND_A</text>
<text x="144.5" y="22.7" transform="rotate(-90 144.5 22.7)">GND_ANALOG_A</text>
<text x="222.2" y="39.8">File:</text>
<text x="227.5" y="39.8">CANTransciever.kicad_sch</text>
<text x="78.7" y="55.6">File:</text>
<text x="84" y="55.6">VDivNet.kicad_sch</text>
<text x="47" y="60.7">File:</text>
<text x="52.2" y="60.7">CurrentSensors.kicad_sch</text>
<text x="222.2" y="65.2">File:</text>
<text x="227.5" y="65.2">CANTransciever.kicad_sch</text>
<text x="76.2" y="93.7">File:</text>
<text x="81.4" y="93.7">CPDriver.kicad_sch</text>
<text x="214.6" y="92.5">File:</text>
<text x="219.9" y="92.5">ADC2.kicad_sch</text>
<text x="176.5" y="124.2">File:</text>
<text x="181.8" y="124.2">CableIO.kicad_sch</text>
<text x="76.2" y="131.8">File:</text>
<text x="81.4" y="131.8">CCSModem.kicad_sch</text>
<text x="30.5" y="133.1">File:</text>
<text x="35.7" y="133.1">ESP32_COPROC.kicad_sch</text>
<text x="109.2" y="153.4">File:</text>
<text x="114.4" y="153.4">MainMCU.kicad_sch</text>
<text x="90.2" y="199.1">File:</text>
<text x="95.4" y="199.1">Power.kicad_sch</text>
</g>
<g font-size="1.3" fill="#0f0f0f">
<text x="214.3" y="18.9">+3.3V_A</text>
<text x="214.9" y="21.5">+12V_A</text>
<text x="248.9" y="21.5">CAN1_JUMPER_A</text>
<text x="248.9" y="18.9">CAN1_JUMPER_B</text>
<text x="216.1" y="24">GND_A</text>
<text x="248.9" y="25.3">CAN1_+5V</text>
<text x="248.9" y="27.8">CAN1_GND</text>
<text x="248.9" y="34.2">CAN1_LOW</text>
<text x="248.9" y="31.6">CAN1_HIGH</text>
<text x="214.3" y="44.3">+3.3V_A</text>
<text x="214.9" y="46.9">+12V_A</text>
<text x="248.9" y="44.3">CAN2_JUMPER_B</text>
<text x="248.9" y="46.9">CAN2_JUMPER_A</text>
<text x="33.2" y="50.7">+5V_ISENSE_A</text>
<text x="39.7" y="53.2">+12V_A</text>
<text x="99.1" y="51.9">GND_A</text>
<text x="216.1" y="49.4">GND_A</text>
<text x="248.9" y="53.2">CAN2_GND</text>
<text x="248.9" y="50.7">CAN2_+5V</text>
<text x="40.9" y="55.8">GND_A</text>
<text x="248.9" y="57">CAN2_HIGH</text>
<text x="248.9" y="59.6">CAN2_LOW</text>
<text x="68.3" y="68.5">+3.3V_A</text>
<text x="68.9" y="71">+12V_A</text>
<text x="246.4" y="69.7">+3.3V_A</text>
<text x="70.1" y="73.5">GND_A</text>
<text x="246.4" y="72.3">GND_A</text>
<text x="246.4" y="77.3">VS_GND_Y</text>
<text x="246.4" y="79.9">VS_PH_W_Y</text>
<text x="246.4" y="82.4">VS_PH_V_Y</text>
<text x="69.3" y="86.2">CP_PIN</text>
<text x="246.4" y="85">VS_PH_U_Y</text>
<text x="246.4" y="87.5">VS_DC_LINK_Y</text>
<text x="68.3" y="100.2">+3.3V_A</text>
<text x="226.1" y="101.5">GND_A</text>
<text x="226.1" y="98.9">+3.3V_A</text>
<text x="49.5" y="107.8">ESP_SPI_HANDSHAKE</text>
<text x="70.1" y="102.7">GND_A</text>
<text x="226.1" y="104">+CONTACTOR_VBUS</text>
<text x="226.1" y="106.6">+PWM_VBUS</text>
<text x="20.8" y="112.9">ESP_BOOT</text>
<text x="49.5" y="110.4">ESP_SPI_DATA_READY</text>
<text x="49.5" y="112.9">ESP_UART_TX</text>
<text x="67.3" y="111.6">AC_LINE2</text>
<text x="67.3" y="109.1">AC_LINE1</text>
<text x="226.1" y="110.4">CABLE_THERMISTOR</text>
<text x="226.1" y="112.9">PUMP_PWM_OUT</text>
<text x="17" y="118">ESP_SPI_MOSI</text>
<text x="17.9" y="115.4">ESP_SPI_SCK</text>
<text x="49.5" y="115.4">ESP_UART_RX</text>
<text x="49.5" y="118">ESP_USB_DP</text>
<text x="69.3" y="115.4">CP_PIN</text>
<text x="69.4" y="118">PE_PIN</text>
<text x="226.1" y="116.7">MAIN_CONTACTOR_OUT</text>
<text x="226.1" y="119.3">PRECHARGE_CONTACTOR_OUT</text>
<text x="49.5" y="120.5">ESP_USB_DM</text>
<text x="36.8" y="132">PRECHARGE_CONTACTOR_OUT</text>
<text x="36.8" y="126.9">GND_A</text>
<text x="36.8" y="129.4">MAIN_CONTACTOR_OUT</text>
<text x="36.8" y="137">GND_A</text>
<text x="36.8" y="134.5">PUMP_PWM_OUT</text>
<text x="247.6" y="135.8">VS_PH_W_Y</text>
<text x="247.6" y="133.2">VS_GND_Y</text>
<text x="36.8" y="142.1">PE_PIN</text>
<text x="36.8" y="139.6">CABLE_THERMISTOR</text>
<text x="247.6" y="138.3">VS_PH_V_Y</text>
<text x="247.6" y="143.4">VS_DC_LINK_Y</text>
<text x="247.6" y="140.8">VS_PH_U_Y</text>
<text x="36.8" y="144.7">CP_PIN</text>
<text x="70.7" y="148.5">PE_PIN</text>
<text x="78.7" y="148.5">GND_A</text>
<text x="176.8" y="153.5">CAN1_LOW</text>
<text x="208.6" y="153.5">CAN2_LOW</text>
<text x="176.1" y="156.1">CAN1_HIGH</text>
<text x="176.8" y="158.6">CAN1_GND</text>
<text x="176.8" y="161.2">CAN1_+5V</text>
<text x="207.8" y="156.1">CAN2_HIGH</text>
<text x="208.5" y="158.6">CAN2_GND</text>
<text x="208.5" y="161.2">CAN2_+5V</text>
<text x="36.8" y="165">+24V_A</text>
<text x="36.8" y="167.5">+CONTACTOR_VBUS</text>
<text x="170.9" y="166.2">CAN1_JUMPER_B</text>
<text x="171.1" y="163.7">CAN1_JUMPER_A</text>
<text x="202.7" y="166.2">CAN2_JUMPER_B</text>
<text x="202.9" y="163.7">CAN2_JUMPER_A</text>
<text x="36.8" y="170.1">+12V_A</text>
<text x="36.8" y="172.6">GND_A</text>
<text x="36.8" y="175.1">+PWM_VBUS</text>
<text x="36.8" y="177.7">GND_A</text>
<text x="78.4" y="186.6">+3.3V_A</text>
<text x="79" y="191.6">+24V_A</text>
<text x="79" y="189.1">+12V_A</text>
<text x="133.3" y="189.1">AC_LINE1</text>
<text x="133.3" y="191.6">AC_LINE2</text>
<text x="40.6" y="195.5">AC_LINE2</text>
<text x="40.6" y="192.9">AC_LINE1</text>
<text x="80.2" y="194.2">GND_A</text>
<text x="40.6" y="200.5">AC_EARTH</text>
<text x="51.6" y="200.5">AC_EARTH</text>
<text x="63.5" y="200.5">GND_A</text>
</g>
<g font-size="1.3" fill="#0000c2">
<text x="15.7" y="125.7" transform="rotate(-90 15.7 125.7)">and</text>
<text x="15.7" y="121.1" transform="rotate(-90 15.7 121.1)">contactors</text>
<text x="15.7" y="132" transform="rotate(-90 15.7 132)">cable</text>
<text x="15.7" y="143.1" transform="rotate(-90 15.7 143.1)">ccs/j1772</text>
<text x="15.7" y="146.2" transform="rotate(-90 15.7 146.2)">to</text>
<text x="67.9" y="146.3">our</text>
<text x="72.2" y="146.3">logic</text>
<text x="78" y="146.3">is</text>
<text x="80.8" y="146.3">tied</text>
<text x="85.6" y="146.3">to</text>
<text x="88.6" y="146.3">pe</text>
<text x="15.7" y="156.9" transform="rotate(-90 15.7 156.9)">Connector</text>
<text x="14.9" y="166.5" transform="rotate(-90 14.9 166.5)">power</text>
<text x="14.9" y="173.1" transform="rotate(-90 14.9 173.1)">driver</text>
<text x="74.7" y="182.8">onboard</text>
<text x="83.5" y="182.8">power</text>
<text x="90.2" y="182.8">regulator</text>
<text x="100" y="182.8">section,</text>
<text x="108.6" y="182.8">for</text>
<text x="112.5" y="182.8">3.3v</text>
<text x="117.6" y="182.8">mcu</text>
<text x="122.7" y="182.8">power,</text>
<text x="130" y="182.8">+5v</text>
<text x="134.9" y="182.8">current</text>
<text x="142.9" y="182.8">sense,</text>
<text x="150" y="182.8">etc</text>
<text x="14.9" y="188.8" transform="rotate(-90 14.9 188.8)">contactor/pwm</text>
<text x="19.3" y="197.5" transform="rotate(-90 19.3 197.5)">AC</text>
<text x="19.3" y="194" transform="rotate(-90 19.3 194)">Power</text>
<text x="19.3" y="202.6" transform="rotate(-90 19.3 202.6)">Line</text>
</g>
<g font-size="1.3" fill="#a90000">
<text x="33.6" y="129.5">7</text>
<text x="33.6" y="127">8</text>
<text x="244.4" y="130.8">6</text>
<text x="33.6" y="137.1">4</text>
<text x="33.6" y="134.6">5</text>
<text x="33.6" y="132.1">6</text>
<text x="244.4" y="135.9">4</text>
<text x="244.4" y="133.3">5</text>
<text x="33.6" y="142.2">2</text>
<text x="33.6" y="139.7">3</text>
<text x="244.4" y="143.5">1</text>
<text x="244.4" y="140.9">2</text>
<text x="244.4" y="138.4">3</text>
<text x="33.6" y="144.8">1</text>
<text x="188.5" y="153.6">1</text>
<text x="220.3" y="153.6">1</text>
<text x="188.5" y="156.2">2</text>
<text x="188.5" y="158.7">3</text>
<text x="188.5" y="161.3">4</text>
<text x="220.3" y="156.2">2</text>
<text x="220.3" y="158.7">3</text>
<text x="220.3" y="161.3">4</text>
<text x="33.6" y="167.6">5</text>
<text x="33.6" y="165.1">6</text>
<text x="188.5" y="163.8">5</text>
<text x="188.5" y="166.3">6</text>
<text x="220.3" y="163.8">5</text>
<text x="220.3" y="166.3">6</text>
<text x="33.6" y="172.7">3</text>
<text x="33.6" y="170.2">4</text>
<text x="33.6" y="177.8">1</text>
<text x="33.6" y="175.2">2</text>
<text x="37.4" y="195.6">3</text>
<text x="37.4" y="193">4</text>
<text x="37.4" y="200.6">1</text>
<text x="37.4" y="198.1">2</text>
</g>
</svg>
